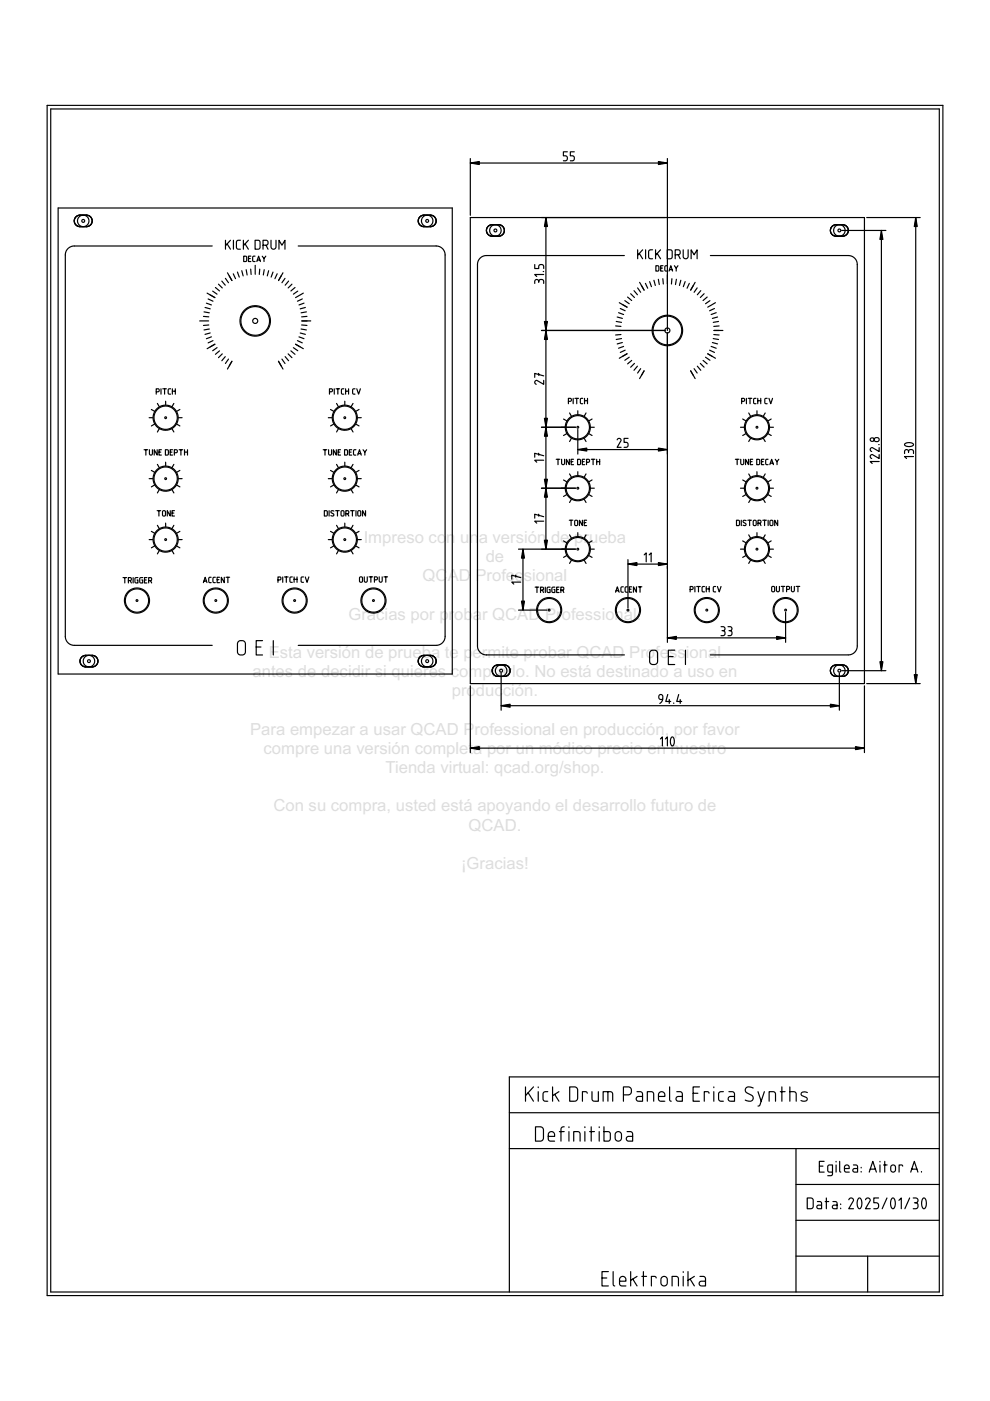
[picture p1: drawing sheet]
<svg xmlns="http://www.w3.org/2000/svg" width="210mm" height="297mm" viewBox="0 0 210 297" stroke-linecap="round" stroke-linejoin="round" font-family="sans-serif">
<g fill="none" stroke="#000" stroke-width=".25">
<path d="M10 22.3h189.9v252.4h-189.9zM10.8 23.1h188.4v250.8h-188.4zM99.7 33.6v12M99.7 34.6h41.8M120.3 32.2h-.9v.8l.7 .1 .2 .4-.2 .5-.7 .1M121.8 32.2h-.9v.8l.6 .1 .3 .4-.2 .5-.7 .1M141.5 33.6v36.5M12.3 44.1h83.6v98.8h-83.6zM16.1 46l.7-.4 2 .1 .6 .6 .1 1-.4 .4-.5 .3h-2.1l-.4-.4-.3-.5v-.6zM45 52.2h-29.4l-.7 .1-.5 .4-.4 .7-.2 .7v80.8l.2 .7 .6 .9 1.1 .3h29.3M47 59.6l.8 .9M47.8 59l.6 .9"/>
<path d="M47.8 50.9v1.9M48.2 51.7l.7 1.1M48.2 57.8l1 1.7M48.9 50.9l-1.1 1.2M49.5 58.1l.4 1M49.5 50.9v1.9M50.3 57.7l.4 1.1M51 50.9l-.6 .1-.3 .4 .1 1.2 .2 .2h.6M51.3 57.4l.3 1.1M51.6 50.9v1.9M51.7 54.3l.6 .2v.7l-.2 .2-.4 .1zM52 51.7l.7 1.1"/>
<path d="M52.2 57.2l.2 1.1M52.7 50.9l-1.1 1.2M52.7 54.8h.4M53.2 57.1l.1 1.1M53.2 54.3h-.5v1.2h.5M54.1 54.3h-.4l-.1 .3v.7l.5 .2M54.1 50.9h.7l.3 .3v1.3l-.2 .3h-.8zM54.1 56.3v1.9M54.5 55.5l.3-1.2 .4 1.2M54.6 55.1h.5M55.1 57.1l-.1 1.1M55.6 54.3l.4 .5v.7"/>
<path d="M55.8 52l.9-.1 .1-.5-.1-.3-.9-.2v1.9M56 57.2l-.2 1.1M56.4 54.3l-.4 .5M56.4 52l.4 .8M57 57.4l-.3 1.1M57.5 50.9v1.6l.5 .3 .5-.3v-1.6M57.9 57.7l-.4 1.1M58.8 58.1l-.5 1M59.1 52.8v-1.9l.7 1.1 .6-1.1v1.9M60 57.8l-1 1.7 .6-1M60.4 59l-.6 .9M61.2 59.6l-.7 .9"/>
<path d="M63.2 52.2h29.4l.7 .1 .6 .5 .3 .6 .2 .7v80.8l-.1 .7-.7 .9-1.1 .3h-29.3M89 46l.8-.4 1.9 .1 .7 .6v1l-.3 .4-.5 .3h-2.1l-.5-.4-.3-.5v-.6zM99.7 46.1h83.6v98.8h-83.6zM103.5 48l.7-.3h1.9l.7 .7 .1 .9-.4 .5-.5 .2h-2.1l-.5-.3-.2-.6v-.6zM113.4 56.1v.8h.8l.1-.6 .3-.2 .6 .2 .1 .6M114.2 59.7v.2M115.2 57.6h.1M115.3 58.2h-1.9l.4 .4M115.8 46.1v70.3M132.4 54.2h-29.4l-.7 .2-.5 .4-.4 .6-.2 .7v80.9l.2 .6 .6 .9 1.1 .4h29.3M135.2 53v1.9M135.5 53.7l.8 1.2"/>
<path d="M135.6 59.9l1 1.6M136.3 53l-1.1 1.1M136.9 53v1.9M137.7 59.7l.4 1.1M138.4 53h-.7l-.2 .4 .1 1.2 .2 .2 .6 .1M138.6 59.4l.3 1.1M139 53v1.9M139.1 56.3l.6 .2v.8l-.2 .2h-.4zM139.3 53.7l.7 1.2M139.6 59.2l.2 1.1M140 53l-1 1.1M140.1 56.8h.4"/>
<path d="M140.5 59.1l.1 1.1M140.6 56.3h-.5v1.2h.5M141.5 56.3l-.4 .1-.1 .2v.7l.5 .2M141.5 53h.7l.3 .2v1.3l-.2 .3-.8 .1zM141.8 57.5l.4-1.2 .4 1.2M142 57.2h.5M142.5 59.1l-.1 1.1M143 56.3l.4 .5v.7M143.2 54l.9-.1 .1-.5-.1-.3-.9-.1v1.9M143.4 59.2l-.2 1.1M143.7 56.3l-.3 .5M143.8 54l.4 .9"/>
<path d="M144.4 59.4l-.3 1.1M144.8 53l.1 1.5 .5 .4 .5-.4v-1.5M145.3 59.7l-.4 1.1M146.5 54.9v-1.9l.7 1 .6-1v1.9M147.4 59.9l-1 1.6M150.6 54.2h29.4l.7 .2 .6 .4 .3 .6 .2 .7v80.9l-.2 .6-.6 .9-1.1 .4h-29.3M176.4 48l.8-.3h1.9l.7 .7v.9l-.3 .5-.6 .2h-2l-.5-.3-.3-.6v-.6zM178.4 48.9h9.4M183.8 46.1h11.3M186.9 48.9v93.3M194.2 46.1v98.8M42.3 68h1.9"/>
<path d="M43.1 67.1l1.2 .1M43.3 66.1l1.1 .2M43.5 65.2l1.1 .3M43.8 64.3l1 .4M43.9 62.1l1.7 1M44.1 63.4l1.1 .5M44.3 68.9l-1.2 .1M44.4 69.8l-1.1 .2M44.6 70.6l-1.1 .3M44.8 71.4l-1 .4M45.1 61.7l.9 .7M45.2 72.2l-1.1 .5"/>
<path d="M45.6 73l-1.7 .9M45.7 61l.8 .7M46 73.7l-.9 .7M46.3 60.2l.8 .9M46.5 74.4l-.8 .7M47.1 75l-.8 .8M47.8 75.6l-.8 .9M48.4 76.1l-.6 1M49.2 76.6l-1 1.6M59 76.6l1 1.6M59.8 76.1l.6 1M60.5 75.6l.7 .9"/>
<path d="M61.1 75l.8 .8M61.7 74.4l.8 .7M61.9 60.2l-.8 .9M62.2 73.7l.9 .7M62.5 61l-.8 .7M62.7 73l1.6 .9M63.1 72.2l1 .5M63.1 61.7l-.9 .7M63.4 71.4l1.1 .4M63.7 70.6l1.1 .3M63.8 69.8l1.2 .2M63.9 68.9l1.2 .1"/>
<path d="M64 68h1.9M64.1 63.4l-1 .5M64.3 62.1l-1.6 1M64.5 64.3l-1.1 .4M64.8 65.2l-1.1 .3M65 66.1l-1.2 .2M65.1 67.1l-1.2 .1M113.4 60.1v-.6l.4-.2 .3 .1 .1 .3 .3-.4h.6l.2 .3v.5M114.2 79.2v.4M114.8 70.1h26.2M115.3 79.7l-1.9-.5v.8M130.5 69.1l1.2 .1"/>
<path d="M130.7 68.2l1.1 .2M130.9 67.2l1.1 .3M131.1 66.3l1.1 .4M131.3 64.2l1.6 .9M131.5 65.4l1 .5M131.7 70.9l-1.2 .1M131.8 71.8l-1.1 .2M132 72.6l-1.1 .3M132.2 73.4l-1.1 .4M132.5 63.7l.9 .7M132.5 74.2l-1 .5M132.9 75l-1.6 1"/>
<path d="M133.1 63l.8 .7M133.4 75.7l-.9 .7M133.7 62.3l.8 .8M133.9 76.4l-.8 .8M134.4 61.6l.8 .9M134.5 77.1l-.8 .8M135.2 77.6l-.8 .9M135.2 61l.6 1M135.8 78.2l-.6 .9M136.6 78.6l-1 1.7M136.8 60.1l.5 1M141.5 70.5v65.7"/>
<path d="M146.2 60.1l-.5 1M146.4 78.6l1 1.7M147.2 78.2l.6 .9M147.8 61l-.6 1M147.8 77.6l.8 .9M148.5 77.1l.8 .8M148.6 61.6l-.8 .9M149.1 76.4l.8 .8M149.3 62.3l-.8 .8M149.6 75.7l.9 .7M149.9 63l-.8 .7M150.1 75l1.6 1"/>
<path d="M150.5 74.2l1 .5M150.5 63.7l-.9 .7M150.8 73.4l1.1 .4M151 72.6l1.1 .3M151.2 71.8l1.1 .2M151.3 70.9l1.2 .1M151.4 70.1h1.9M151.5 65.4l-1 .5M151.7 64.2l-1.6 .9M151.9 66.3l-1.1 .4M152.1 67.2l-1.1 .3M152.3 68.2l-1.1 .2"/>
<path d="M152.5 69.1l-1.2 .1M30.5 95.4h.8M30.9 95.4v1.1M31.6 88.6h.8M31.7 95.4v.9l.3 .2 .3-.2v-.9M32.1 86.8l.7 .4M32.1 99.7l.7 .4M32.8 89.9l-.7 .4M33.1 83.1l.6-.1v-.5l-.6-.1v1.2M33.3 95.4v1.1l-.6-1.1v1.1M33.4 85.5l.4 .7M33.4 98.5l.4 .6"/>
<path d="M33.7 95.9h.4M33.8 90.9l-.4 .7M34.1 82.4v1.2M34.2 95.4h-.5v1.1h.5M34.5 82.4h.8M34.9 82.4v1.2M35.1 95.4l.6 .1v.8l-.2 .2h-.4zM35.1 85.1v.7M35.1 98v.7M36.1 95.9h.4M36.2 82.4l-.4 .1-.1 .2v.7l.5 .2M36.5 90.9l.4 .7"/>
<path d="M36.5 82.4v1.2M36.5 82.9h.7M36.6 95.4h-.5v1.1h.5M36.9 85.5l-.4 .7M36.9 98.5l-.4 .6M37 96l.5-.1v-.5h-.5v1.1M37.2 82.4v1.2M37.5 89.9l.6 .4M37.9 88.6h.7M38 95.4h.7M38.1 86.8l-.6 .4M38.1 99.7l-.6 .4"/>
<path d="M38.4 95.4v1.1M39.1 95.9h.7M39.1 95.4v1.1M39.8 95.4v1.1M68.5 95.4h.8M68.9 95.4v1.1M69.6 88.6h.8M69.7 95.4v.9l.3 .2 .3-.2v-.9M69.9 83.1l.5-.1v-.5l-.5-.1v1.2M70.1 86.8l.6 .4M70.1 99.7l.6 .4M70.7 89.9l-.6 .4"/>
<path d="M70.9 82.4v1.2M71.2 82.4h.8M71.3 95.4v1.1l-.6-1.1v1.1M71.4 85.5l.3 .7M71.4 98.5l.3 .6M71.6 82.4v1.2M71.7 95.9h.4M71.7 90.9l-.3 .7M72.2 95.4h-.5v1.1h.5M72.9 82.4l-.4 .1-.1 .2v.7l.5 .2M73.1 95.4l.6 .1v.8l-.2 .2h-.4zM73.1 85.1v.7"/>
<path d="M73.1 98v.7M73.3 82.9h.6M73.3 82.4v1.2M73.9 82.4v1.2M74.1 95.9h.3M74.5 90.9l.3 .7M74.6 95.4h-.5v1.1h.5M74.8 85.5l-.3 .7M74.8 98.5l-.3 .6M75.3 82.4l-.4 .1-.1 .2v.7l.5 .2M75.5 95.4h-.4l-.1 .2v.8l.5 .1M75.5 89.9l.6 .4"/>
<path d="M75.6 82.4l.4 1.2 .4-1.2M75.8 88.6h.8M75.8 96.5l.4-1.1 .4 1.1M75.9 96.2h.6M76.1 86.8l-.6 .4M76.1 99.7l-.6 .4M77 95.4l.4 .5v.6M77.7 95.4l-.3 .5M114.2 96.1v.4M114.8 90.6h7.2M115.3 80.6v.9l-1.5-.9-.4 .4 .1 .3 .2 .2M115.3 97.6h-1.9l.4 .4"/>
<path d="M115.3 96.6l-1.9-.5v.8M117.9 97.4h.8M118.3 97.4v1.1M119.1 97.4v.9l.3 .2 .3-.2v-.9M119.5 88.8l.6 .4M120.1 92l-.6 .3M120.5 85.1l.6-.1v-.5h-.6v1.1M120.7 97.4v1.1l-.6-1.1v1.1M120.8 87.6l.3 .6M121.1 97.9h.4M121.1 93l-.3 .6M121.5 84.5v1.1"/>
<path d="M121.6 97.4h-.5v1.1h.5M121.9 84.5h.8M122.3 84.5v1.1M122.5 97.4l.6 .1v.8l-.2 .2h-.4zM122.5 87.1v.8M122.5 91.1v5.2M122.5 95.3h19M123.5 97.9h.4M123.6 84.5h-.4l-.2 .2 .1 .8 .5 .1M123.9 93l.4 .6M123.9 84.5v1.1M123.9 85h.7"/>
<path d="M124 97.4h-.5v1.1h.5M124.3 87.6l-.4 .6M124.4 98l.5-.1v-.4l-.5-.1v1.1M124.6 84.5v1.1M124.9 92l.6 .3M125.2 90.6h.8M125.4 97.4h.7M125.5 88.8l-.6 .4M125.8 97.4v1.1M126.5 97.9h.6M126.5 97.4v1.1M127.1 97.4v1.1"/>
<path d="M130.9 93.3l.1-.3 .3-.1 .4 .4-.9 1.5h.9M133.2 92.9h-.9v.9h.6l.3 .4-.2 .6h-.7M155.9 97.4h.8M156.3 97.4v1.1M157 90.6h.8M157.1 97.4v.9l.3 .2 .3-.2v-.9M157.2 85.1l.6-.1v-.5h-.6v1.1M157.5 88.8l.6 .4M158.1 92l-.6 .3M158.3 84.5v1.1M158.6 84.5h.8M158.7 97.4v1.1l-.6-1.1v1.1"/>
<path d="M158.7 87.6l.4 .6M159 84.5v1.1M159.1 97.9h.4M159.1 93l-.4 .6M159.6 97.4h-.5v1.1h.5M160.3 84.5h-.4l-.1 .2v.8l.5 .1M160.4 97.4l.7 .1v.8l-.2 .2h-.5zM160.5 87.1v.8M160.7 85h.6M160.7 84.5v1.1M161.3 84.5v1.1M161.5 97.9h.3"/>
<path d="M161.9 93l.3 .6M162 97.4h-.5v1.1h.5M162.2 87.6l-.3 .6M162.7 84.5h-.4l-.1 .2v.8l.5 .1M162.8 97.4h-.3l-.2 .2 .1 .8 .4 .1M162.9 92l.6 .3M163 84.5l.4 1.1 .4-1.1M163.2 90.6h.8M163.2 98.5l.4-1.1 .4 1.1M163.3 98.2h.6M163.5 88.8l-.6 .4M164.4 97.4l.3 .5v.6"/>
<path d="M165.1 97.4l-.4 .5M185.5 92.9h.7l.2 .2-.1 .3-.2 .2h-.6l-.1-.4zM186.3 94.3h.1M186.4 97.9h-1.9l.4 .4M186.4 96.4v.8l-1.5-.8-.4 .3 .1 .3 .2 .2M186.4 94.9v.8l-1.5-.8-.4 .4 .1 .3 .2 .1M191.8 96.2v-.7l.4-.2 .3 .1 .1 .3 .3-.3h.6l.2 .2v.6M191.9 94.1l.4-.2h.7l.5 .1 .2 .3-.4 .3-.8 .1-.6-.3zM192.6 95.7v.3M193.7 96.8h-1.9l.4 .4M31.6 101.5h.8M31.6 114.4h.8"/>
<path d="M32.1 112.7l.7 .3M32.8 102.9l-.7 .3M32.8 115.8l-.7 .4M33.3 108.3h.8M33.4 111.4l.4 .6M33.7 108.3v1.1M33.8 103.9l-.4 .6M33.8 116.8l-.4 .6M34.5 108.3h.4l.2 .1v.8l-.2 .2-.4-.1zM35.1 110.9v.8M36.1 108.3v1.1l-.6-1.1v1.1M36.5 108.8h.4"/>
<path d="M36.5 103.9l.4 .6M36.5 116.8l.4 .6M36.9 111.4l-.4 .6M37 108.3h-.5v1.1h.5M37.5 102.9l.6 .3M37.5 115.8l.6 .4M37.9 101.5h.7M37.9 114.4h.7M38.1 112.7l-.6 .3M68.8 108.3l.6 .1v.8l-.2 .2h-.4zM69.6 101.5h.8M69.6 114.4h.8"/>
<path d="M69.8 108.3v1.1M70.1 112.7l.6 .3M70.7 102.9l-.6 .3M70.7 115.8l-.6 .4M70.8 108.4h-.6v.3l.6 .5-.2 .2-.4-.1M71.2 108.3h.7M71.4 111.4l.3 .6M71.5 108.3v1.1M71.7 103.9l-.3 .6M71.7 116.8l-.3 .6M72.4 108.3h.3l.2 .1v.8l-.1 .2-.5-.1zM73.1 110.9v.8"/>
<path d="M73.3 108.9l.6-.1v-.5h-.6v1.1M73.7 108.9l.3 .5M74.3 108.3h.8M74.5 103.9l.3 .6M74.5 116.8l.3 .6M74.7 108.3v1.1M74.8 111.4l-.3 .6M75.5 102.9l.6 .3M75.5 115.8l.6 .4M75.5 108.3v1.1M75.8 101.5h.8M75.8 114.4h.8"/>
<path d="M75.9 108.3h.4l.2 .1v.8l-.2 .2-.4-.1zM76.1 112.7l-.6 .3M77.5 108.3v1.1l-.6-1.1v1.1M109.9 116.4h12.1M110.9 116.4v13M114.2 109v.4M114.8 103.5h7.2M115.3 110.5h-1.9l.4 .4M115.3 109.5l-1.9-.5v.9M119.5 101.8l.6 .3M119.5 114.7l.6 .4M120.1 104.9l-.6 .4"/>
<path d="M120.1 117.8l-.6 .4M120.7 110.3h.8M120.8 100.5l.3 .6M120.8 113.4l.3 .7M121.1 110.3v1.1M121.1 105.9l-.3 .6M121.1 118.8l-.3 .7M121.9 110.4l.4-.1 .2 .2v.7l-.2 .2-.4-.1zM122.5 100v.8M122.5 112.9v.8M123.5 110.3v1.1l-.6-1.1v1.1M123.9 110.8h.3"/>
<path d="M123.9 105.9l.4 .6M123.9 118.8l.4 .7M124.3 100.5l-.4 .6M124.3 113.4l-.4 .7M124.4 110.3h-.5v1.1h.5M124.9 104.9l.6 .4M124.9 117.8l.6 .4M125.2 103.5h.8M125.2 116.4h.8M125.5 101.8l-.6 .3M125.5 114.7l-.6 .4M133.1 119.6h8.4"/>
<path d="M133.1 118.6v10.3M136.6 117.6l.4-.4v1.9M137.6 117.6l.5-.4v1.9M156.2 110.3l.6 .2v.7l-.2 .2h-.4zM157 103.5h.8M157 116.4h.8M157.2 110.3v1.1M157.5 101.8l.6 .3M157.5 114.7l.6 .4M158.1 104.9l-.6 .4M158.1 117.8l-.6 .4M158.2 110.4h-.6v.3l.6 .5-.2 .2-.5-.1"/>
<path d="M158.6 110.3h.7M158.7 100.5l.4 .6M158.7 113.4l.4 .7M158.9 110.3v1.1M159.1 105.9l-.4 .6M159.1 118.8l-.4 .7M159.8 110.4l.3-.1 .2 .2v.7l-.1 .2-.5-.1zM160.5 100v.8M160.5 112.9v.8M160.7 110.9h.6v-.5l-.6-.1v1.1M161.1 110.9l.2 .5M161.7 110.3h.8"/>
<path d="M161.9 105.9l.3 .6M161.9 118.8l.3 .7M162.1 110.3v1.1M162.2 100.5l-.3 .6M162.2 113.4l-.3 .7M162.9 104.9l.6 .4M162.9 117.8l.6 .4M162.9 110.3v1.1M163.2 103.5h.8M163.2 116.4h.8M163.3 110.4l.4-.1 .2 .2v.7l-.2 .2-.4-.1zM163.5 101.8l-.6 .3"/>
<path d="M163.5 114.7l-.6 .4M164.9 110.3v1.1l-.6-1.1v1.1M17.3 139.3l.8-.3h1.9l.6 .6 .1 1-.3 .5-.6 .3-2-.1-.5-.3-.3-.5v-.7zM26.1 122.5h.7M26.5 122.5v1.1M27.2 123.1l.6-.1v-.5h-.6v1.1M27.6 123.1l.3 .5M28.2 122.5v1.1M29.2 122.5l-.6 .1v.8l.1 .2h.5v-.6h-.1M30.3 122.5l-.7 .1v.8l.2 .2h.5v-.6h-.2M30.6 123h.4M31.1 122.5h-.5v1.1h.5"/>
<path d="M31.5 123.1l.6-.1v-.5h-.6v1.1M31.9 123.1l.3 .5M43.1 123.5l.4-1.1 .4 1.1M43.2 123.2h.6M44.8 122.4h-.4l-.1 .2v.8l.5 .1M45.7 122.4h-.4l-.2 .2 .1 .8 .5 .1M46 122.9h.4M46.5 122.4h-.5v1.1h.5M47.6 122.4v1.1l-.7-1.1v1.1M47.9 122.4h.8M48.3 122.4v1.1M50.5 136l.9-.2a.68 .68 0 0 1 .6 .7v1.7a.68 .68 0 0 1-.6 .7h-.4a.68 .68 0 0 1-.7-.7l.1-1.8z"/>
<path d="M54.3 137.2h1M55.7 135.8h-1.4v3.1h1.4M57.9 135.8v3.1M58.9 123l.6-.1v-.5l-.6-.1v1.2M59.9 122.3v1.2M60.3 122.3h.8M60.7 122.3v1.2M62 122.3l-.4 .1-.1 .2v.7l.5 .2M62.4 122.3v1.2M62.4 122.8h.6M63 122.3v1.2M64.3 122.3l-.3 .1-.2 .2 .1 .7 .4 .2"/>
<path d="M64.7 122.3l.4 1.2 .4-1.2M76.3 122.4l.4-.1 .1 .2v.7l-.1 .2-.5-.1zM77.2 122.3v.9l.4 .2 .3-.2v-.9M78.2 122.3h.8M78.6 122.3v1.1M79.4 122.9h.5v-.5l-.5-.1v1.1M80.4 122.3v.9l.3 .2 .3-.2v-.9M81.4 122.3h.8M81.8 122.3v1.1M89 139.3l.8-.3h1.9l.7 .6v1l-.3 .5-.5 .3-2.1-.1-.5-.3-.3-.6v-.6zM109.4 121.9v.5M109.9 129.4h6.1"/>
<path d="M110.4 123.4h-1.9l.4 .4M110.4 122.5l-1.9-.6v.9M113.5 124.5h.7M113.8 124.5v1.1M114.6 125.1l.6-.1v-.4l-.6-.1v1.1M115 125.1l.2 .5M115.6 124.5v1.1M116.6 124.5l-.6 .1v.8l.1 .2h.5v-.6h-.2M117.6 124.5l-.6 .1v.8l.1 .2h.5v-.6h-.1M118 125h.4M118.5 124.5h-.5v1.1h.5M118.9 125.1l.6-.1v-.4l-.6-.1v1.1"/>
<path d="M119.3 125.1l.2 .5M130.5 125.6l.4-1.2 .4 1.2M130.6 125.2h.6M132.2 124.4h-.4l-.1 .3v.7l.5 .2M133 124.4h-.3l-.2 .3 .1 .7 .4 .2M133.4 124.9h.4M133.9 124.4h-.5v1.2h.5M134.9 124.4v1.2l-.6-1.2v1.2M135.3 124.4h.8M135.7 124.4v1.2M137.9 138.1l.8-.2a.68 .68 0 0 1 .7 .6v1.7a.68 .68 0 0 1-.7 .7h-.3a.68 .68 0 0 1-.7-.7v-1.7zM141.5 135.2h25.1"/>
<path d="M141.7 139.2h1M143.1 137.9h-1.4v3h1.4M145.3 137.9v3M146.3 125l.6-.1v-.5h-.6v1.1M147.3 124.4v1.1M147.7 124.4h.8M148.1 124.4v1.1M149.4 124.4h-.4l-.1 .2v.8l.5 .1M149.7 124.4v1.1M149.7 124.9h.7M150.4 124.4v1.1M151.7 124.4h-.3l-.2 .2 .1 .8 .4 .1"/>
<path d="M152.1 124.4l.4 1.1 .4-1.1M152.9 132.9h.6l.2 .4-.1 .3-.3 .1 .4 .3v.5l-.3 .2-.5 .1M153.1 133.7h.2M154.4 132.9h.6l.2 .4-.1 .3-.3 .1 .4 .3-.1 .5-.2 .2-.5 .1M154.6 133.7h.2M163.7 124.4l.3-.1 .2 .2v.8l-.1 .2-.5-.2zM164.6 124.3v.9l.3 .3 .3-.3 .1-.9M165.6 124.3h.8M166 124.3v1.2M166.6 129.8v6.4M166.8 125l.5-.1v-.5l-.5-.1v1.2M167.8 124.3v.9l.3 .3 .3-.3v-.9"/>
<path d="M168.8 124.3h.8M169.2 124.3v1.2M99.7 145.4v14.2M99.7 158.6h83.6M104.7 141.4l.7-.4 2 .1 .6 .6 .1 .9-.4 .5-.5 .3-2.1-.1-.4-.3-.3-.5v-.6zM106.3 149.6h71.7M106.3 142.7v7.9M140 156.7l.4-.5v1.9M140.5 148.3h-.5l-.2-.2-.1-.5 .2-.3h.4l.2 .4-.1 .9-.5 .5M141.1 156.7l.4-.5v1.9M141.6 147.2l-.4 1.5h1M141.9 148.3v.8"/>
<path d="M142.4 156.3h.3l.3 .7-.1 .8-.3 .3-.3-.1-.2-.6 .1-.7zM142.8 149v.1M143.9 147.2l-.4 1.5h1M144.2 148.3v.8M176.4 141.4l.8-.4 1.9 .1 .7 .6v.9l-.3 .5-.6 .3-2-.1-.5-.3-.3-.5v-.6zM178 142.7v7.9M178.4 142.2h9.4M183.3 145.4v14.2M183.8 144.9h11.3M108 235.9h91.2M111.4 230.4v3.1M112 231.7l1.1 1.8"/>
<path d="M113.1 230.4l-1.7 1.9M113.5 238.9h1.1a.68 .68 0 0 1 .6 .7v1.7a.68 .68 0 0 1-.6 .6h-1.1zM114.1 230.4v.2M114.1 231.5v2M116.1 231.5h-.7l-.3 .5 .1 1.3 .3 .2h.6M117.2 230.4v3.1M117.6 232l.9 1.5M118.5 231.5l-1.3 .8M118.6 239.9h1M119.6 238.9l-.4 .1-.2 .3-.1 2.6M120.6 238.9v.2M120.6 239.9v2"/>
<path d="M120.8 230.4h1a.68 .68 0 0 1 .7 .7v1.7a.68 .68 0 0 1-.7 .7h-1zM124 238.9v.2M124 239.9v2M124.5 231.8l-.2-.3h-.8v2M125 239.9h1M125.4 238.9v3M125.5 231.5v1.6l.2 .3 .3 .1h.9v-2M127 238.9v.2M127 239.9v2M127.9 233.5v-2h1.5l.4 .1 .1 .3v1.6M128.1 238.9v3h1l.3-.4-.1-1.3-.3-.3h-.9M128.9 231.5v2"/>
<path d="M132.2 232.1h1a.68 .68 0 0 0 .7-.6v-.4a.68 .68 0 0 0-.7-.7h-1v3.1M133 239.9l.8 .1 .3 .4v1.5l-1.1-.1-.2-.4 .2-.4 1.1-.1M135.1 231.5h.8l.3 .5v1.5l-1.1-.1-.2-.4 .2-.4 1.1-.1M137.2 233.5v-2h1l.3 .2 .1 1.8M139.6 232.5h1.4v-.4a.68 .68 0 0 0-.7-.6 .68 .68 0 0 0-.7 .6v.9l.2 .3 .3 .2h.9M142 230.4v2.8l.3 .3M143.5 231.5h.9l.3 .5v1.5l-1.2-.1-.2-.4 .2-.4 1.2-.1M147 231.8h1M148.3 230.4h-1.3v3.1h1.3M150.3 231.8l-.2-.3h-.8v2M151.3 230.4v.2M151.3 231.5v2"/>
<path d="M153.4 231.5h-.8l-.2 .5v1.3l.4 .2h.6M154.6 231.5h.8l.3 .5v1.5l-1.1-.1-.2-.4 .2-.4 1.1-.1M159.7 230.7a1.04 1.04 0 0 0-1.6 .2 .68 .68 0 0 0 .3 .8l.9 .5a.68 .68 0 0 1 .4 .9 .68 .68 0 0 1-.8 .4l-.9-.3M160.7 231.5l.7 2M162.1 231.5l-1 2.8-.4 .2M163.1 233.5v-2h.9l.3 .2 .1 1.8M165.4 231.5h1.1M165.8 230.4v3.1M167.5 231.5h.9l.3 .2 .1 1.8M167.5 230.4v3.1M171.2 231.6a.8 .8 0 0 0-1.3 .3l.1 .4 1 .4 .1 .4a.86 .86 0 0 1-1.3 .2M199.2 228.3h-91.2v45.6"/>
<path d="M108 243.5h91.2M116.2 240.9h1.4v-.3a.68 .68 0 0 0-.7-.7 .68 .68 0 0 0-.7 .7v.9l.2 .3 .3 .1h.9M121.6 241.9v-2h1l.3 .2 .1 1.8M130.6 240.1a.68 .68 0 0 1 .8-.1 .68 .68 0 0 1 .4 .6v.7a.68 .68 0 0 1-.7 .6 .68 .68 0 0 1-.7-.6v-.8zM168.8 251.1h30.4M168.8 258.7h30.4M168.8 243.5v30.4M171.2 254h.8l.4 .3v1.6l-.3 .3-.9 .1zM173.3 254.8h.7l.2 .3v1.2l-.9-.1-.1-.3 .1-.3 .9-.1M173.7 247.2h.8M174.7 246.2h-1v2.3h1M175 254.8h.7"/>
<path d="M175.2 254v2.3M176.5 248.5h-.7l-.3-.2v-1l.2-.3h.8v1.9l-.3 .4h-.7M176.6 254.8h.7l.2 .3v1.2l-.9-.1-.1-.3 .1-.3 .9-.1M177.3 246.2v.2M177.3 247v1.5M178 246.2v2.1l.3 .2M178.2 255.3v.1M178.2 256.1v.2M179 247.8h1.1l-.3-.7-.4-.1-.3 .2-.1 1 .3 .3h.8M180 254.4l.2-.3 .3-.1 .3 .2 .2 .3-1 1.8h1M180.9 247h.7l.2 .4v1.1l-.8-.1-.2-.3 .2-.3h.8M182 254.1h.4l.3 .7v.9l-.4 .6-.3-.2-.3-.6 .1-.9z"/>
<path d="M182.6 247.5v.1M182.6 248.4v.1M183.5 254.4l.2-.3 .4-.1 .3 .2 .1 .3-1 1.8h1M184.3 248.5l.8-2.3 .7 2.3M184.5 247.9h1.1M186.3 254h-1v1l.7 .1 .3 .4-.2 .7-.8 .1M186.6 246.2v.2M186.6 247v1.5M187.3 247h.8M187.6 246.2v2.3M188.1 254l-1.1 2.3M189 247.1l.5-.1 .3 .3 .1 .8-.3 .4h-.4l-.3-.3v-.8z"/>
<path d="M189.1 254.1h.4l.3 .7v.9l-.5 .6-.3-.2-.2-.6 .1-.9zM190.6 254.5l.5-.5v2.3M191.4 247.2l-.2-.2h-.6v1.5M192.9 254l-1 2.3M193.1 248.5l.8-2.3 .7 2.3M193.3 247.9h1.1M193.6 254l.8 .1 .2 .4-.1 .4-.4 .1 .5 .3v.7l-.3 .3h-.7M193.9 255h.2M195.4 248.4v.1M195.7 254.1h.4l.3 .7-.1 .9-.4 .6-.3-.2-.2-.6 .1-.9zM127.6 271h1.1M129 269.6h-1.4v3h1.4"/>
<path d="M130 269.6v2.7l.3 .3M131.4 271.6h1.3v-.3a.68 .68 0 0 0-.7-.7 .68 .68 0 0 0-.6 .7v.9l.1 .3 .3 .1h.9M133.7 269.6v3M134.2 271.2l.9 1.4M135.1 270.6l-1.4 .9M136.1 270.6h1M136.4 269.6v3M139.1 271l-.2-.4h-.8v2M140.3 270.8a.68 .68 0 0 1 .8-.1 .68 .68 0 0 1 .4 .6v.7a.68 .68 0 0 1-.7 .6 .68 .68 0 0 1-.7-.6v-.8zM142.5 272.6v-2h.9l.4 .2v1.8M144.9 269.6v.2M144.9 270.6v2"/>
<path d="M145.9 269.6v3M146.3 271.2l.9 1.4M147.2 270.6l-1.3 .9M148.4 270.6l.9 .1 .3 .4v1.5l-1.2-.1-.2-.4 .2-.4 1.2-.1M168.8 266.3h30.4M184 266.3v7.6"/>
<circle cx="17.6" cy="46.8" r="1.22"/>
<circle cx="17.6" cy="46.8" r=".3"/>
<circle cx="90.6" cy="46.8" r="1.22"/>
<circle cx="90.6" cy="46.8" r=".3"/>
<circle cx="105" cy="48.9" r="1.22"/>
<circle cx="105" cy="48.9" r=".3"/>
<circle cx="178" cy="48.9" r="1.22"/>
<circle cx="178" cy="48.9" r=".3"/>
<circle cx="54.1" cy="68" r="3.2"/>
<circle cx="54.1" cy="68" r="3"/>
<circle cx="54.1" cy="68" r=".53"/>
<circle cx="141.5" cy="70.1" r="3.2"/>
<circle cx="141.5" cy="70.1" r="3"/>
<circle cx="141.5" cy="70.1" r=".53"/>
<circle cx="35.1" cy="88.6" r="2.66"/>
<circle cx="35.1" cy="88.6" r="2.47"/>
<circle cx="35.1" cy="88.6" r=".19"/>
<circle cx="73.1" cy="88.6" r="2.66"/>
<circle cx="73.1" cy="88.6" r="2.47"/>
<circle cx="73.1" cy="88.6" r=".19"/>
<circle cx="122.5" cy="90.6" r="2.66"/>
<circle cx="122.5" cy="90.6" r="2.47"/>
<circle cx="122.5" cy="90.6" r=".19"/>
<circle cx="160.5" cy="90.6" r="2.66"/>
<circle cx="160.5" cy="90.6" r="2.47"/>
<circle cx="160.5" cy="90.6" r=".19"/>
<circle cx="184.9" cy="93.2" r=".4"/>
<circle cx="35.1" cy="114.4" r="2.66"/>
<circle cx="35.1" cy="101.5" r="2.66"/>
<circle cx="35.1" cy="101.5" r="2.47"/>
<circle cx="35.1" cy="114.4" r="2.47"/>
<circle cx="35.1" cy="114.4" r=".19"/>
<circle cx="35.1" cy="101.5" r=".19"/>
<circle cx="73.1" cy="114.4" r="2.66"/>
<circle cx="73.1" cy="101.5" r="2.66"/>
<circle cx="73.1" cy="101.5" r="2.47"/>
<circle cx="73.1" cy="114.4" r="2.47"/>
<circle cx="73.1" cy="114.4" r=".19"/>
<circle cx="73.1" cy="101.5" r=".19"/>
<circle cx="122.5" cy="116.4" r="2.66"/>
<circle cx="122.5" cy="103.5" r="2.66"/>
<circle cx="122.5" cy="116.4" r="2.47"/>
<circle cx="122.5" cy="103.5" r="2.47"/>
<circle cx="122.5" cy="103.5" r=".19"/>
<circle cx="122.5" cy="116.4" r=".19"/>
<circle cx="160.5" cy="103.5" r="2.66"/>
<circle cx="160.5" cy="116.4" r="2.66"/>
<circle cx="160.5" cy="116.4" r="2.47"/>
<circle cx="160.5" cy="103.5" r="2.47"/>
<circle cx="160.5" cy="103.5" r=".19"/>
<circle cx="160.5" cy="116.4" r=".19"/>
<circle cx="29" cy="127.3" r="2.66"/>
<circle cx="29" cy="127.3" r="2.47"/>
<circle cx="29" cy="127.3" r=".19"/>
<circle cx="45.8" cy="127.3" r="2.66"/>
<circle cx="45.8" cy="127.3" r="2.47"/>
<circle cx="45.8" cy="127.3" r=".19"/>
<circle cx="62.5" cy="127.3" r="2.66"/>
<circle cx="62.5" cy="127.3" r="2.47"/>
<circle cx="62.5" cy="127.3" r=".19"/>
<circle cx="79.2" cy="127.3" r="2.66"/>
<circle cx="79.2" cy="127.3" r="2.47"/>
<circle cx="79.2" cy="127.3" r=".19"/>
<circle cx="116.4" cy="129.4" r="2.66"/>
<circle cx="116.4" cy="129.4" r="2.47"/>
<circle cx="116.4" cy="129.4" r=".19"/>
<circle cx="133.1" cy="129.4" r="2.66"/>
<circle cx="133.1" cy="129.4" r="2.47"/>
<circle cx="133.1" cy="129.4" r=".19"/>
<circle cx="149.9" cy="129.4" r="2.66"/>
<circle cx="149.9" cy="129.4" r="2.47"/>
<circle cx="149.9" cy="129.4" r=".19"/>
<circle cx="166.6" cy="129.4" r="2.66"/>
<circle cx="166.6" cy="129.4" r="2.47"/>
<circle cx="166.6" cy="129.4" r=".19"/>
<circle cx="18.9" cy="140.2" r="1.22"/>
<circle cx="18.9" cy="140.2" r=".3"/>
<circle cx="90.6" cy="140.2" r="1.22"/>
<circle cx="90.6" cy="140.2" r=".3"/>
<circle cx="106.3" cy="142.2" r="1.22"/>
<circle cx="106.3" cy="142.2" r=".3"/>
<circle cx="178" cy="142.2" r="1.22"/>
<circle cx="178" cy="142.2" r=".3"/>
</g>
<g fill="#000">
<path d="M99.7 34.6l1.9-.4v.7zM139.6 34.2l1.9 .4-1.9 .3zM115.8 46.1l.3 1.9h-.7zM186.9 48.9l.3 1.9h-.6zM194.2 46.1l.3 1.9h-.7zM115.8 70.1l.3 1.9h-.7zM115.4 68.2h.7l-.3 1.9zM115.4 88.7h.7l-.3 1.9zM115.8 90.6l.3 1.9h-.7zM122.5 95.3l1.9-.3v.6zM139.6 95l1.9 .3-1.9 .3zM110.9 116.4l.3 1.9h-.6z"/>
<path d="M115.4 101.6h.7l-.3 1.9zM115.8 103.5l.3 1.9h-.7zM115.4 114.5h.7l-.3 1.9zM133.1 119.6l1.9-.3v.6zM139.6 119.3l1.9 .3-1.9 .3zM110.6 127.5h.6l-.3 1.9zM141.5 135.2l1.9-.3v.7zM164.7 134.9l1.9 .3-1.9 .4zM99.7 158.6l1.9-.3v.6zM106.3 149.6l1.9-.3v.6zM176.1 149.3l1.9 .3-1.9 .3zM181.4 158.3l1.9 .3-1.9 .3z"/>
<path d="M186.6 140.3h.6l-.3 1.9zM193.8 143h.7l-.3 1.9z"/>
</g>
<g fill="#000" stroke="#000" stroke-width=".25">
<path d="M99.7 34.6l1.9-.4v.7zM139.6 34.2l1.9 .4-1.9 .3zM115.8 46.1l.3 1.9h-.7zM186.9 48.9l.3 1.9h-.6zM194.2 46.1l.3 1.9h-.7zM115.8 70.1l.3 1.9h-.7zM115.4 68.2h.7l-.3 1.9zM115.4 88.7h.7l-.3 1.9zM115.8 90.6l.3 1.9h-.7zM122.5 95.3l1.9-.3v.6zM139.6 95l1.9 .3-1.9 .3zM110.9 116.4l.3 1.9h-.6z"/>
<path d="M115.4 101.6h.7l-.3 1.9zM115.8 103.5l.3 1.9h-.7zM115.4 114.5h.7l-.3 1.9zM133.1 119.6l1.9-.3v.6zM139.6 119.3l1.9 .3-1.9 .3zM110.6 127.5h.6l-.3 1.9zM141.5 135.2l1.9-.3v.7zM164.7 134.9l1.9 .3-1.9 .4zM99.7 158.6l1.9-.3v.6zM106.3 149.6l1.9-.3v.6zM176.1 149.3l1.9 .3-1.9 .3zM181.4 158.3l1.9 .3-1.9 .3z"/>
<path d="M186.6 140.3h.6l-.3 1.9zM193.8 143h.7l-.3 1.9z"/>
</g>
<g font-size="3.5" fill="#ddd">
<text x="77.1" y="115.2">Impreso co</text>
<text x="94.6" y="115.2">n</text>
<text x="97.6" y="115.2">un</text>
<text x="101.5" y="115.2">a versión</text>
<text x="116.8" y="115.2">de prueba</text>
<text x="89.6" y="123.3">QC</text>
<text x="94.9" y="123.3">AD</text>
<text x="100.8" y="123.3">Profes</text>
<text x="111" y="123.3">sional</text>
<text x="73.9" y="131.4">Gracias por p</text>
<text x="95.1" y="131.4">r</text>
<text x="96.3" y="131.4">ob</text>
<text x="100.2" y="131.4">a</text>
<text x="102.2" y="131.4">r QCAD Professional.</text>
<text x="53.5" y="143.6">antes de decidir si quieres comprarlo. No está destinado a uso en</text>
<text x="57" y="139.5">Esta versión de prueba te p</text>
<text x="100.2" y="139.5">ermite probar QCAD Profe</text>
<text x="141.9" y="139.5">ss</text>
<text x="145.4" y="139.5">i</text>
<text x="146.2" y="139.5">onal</text>
<text x="95.8" y="147.7">produc</text>
<text x="106.6" y="147.7">ción.</text>
<text x="53" y="155.8">Para empezar a usar QCAD P</text>
<text x="100.6" y="155.8">rofessional en producción, por favor</text>
<text x="55.9" y="159.9">compre una versión completa por un módico precio en nuestro</text>
</g>
</svg>
